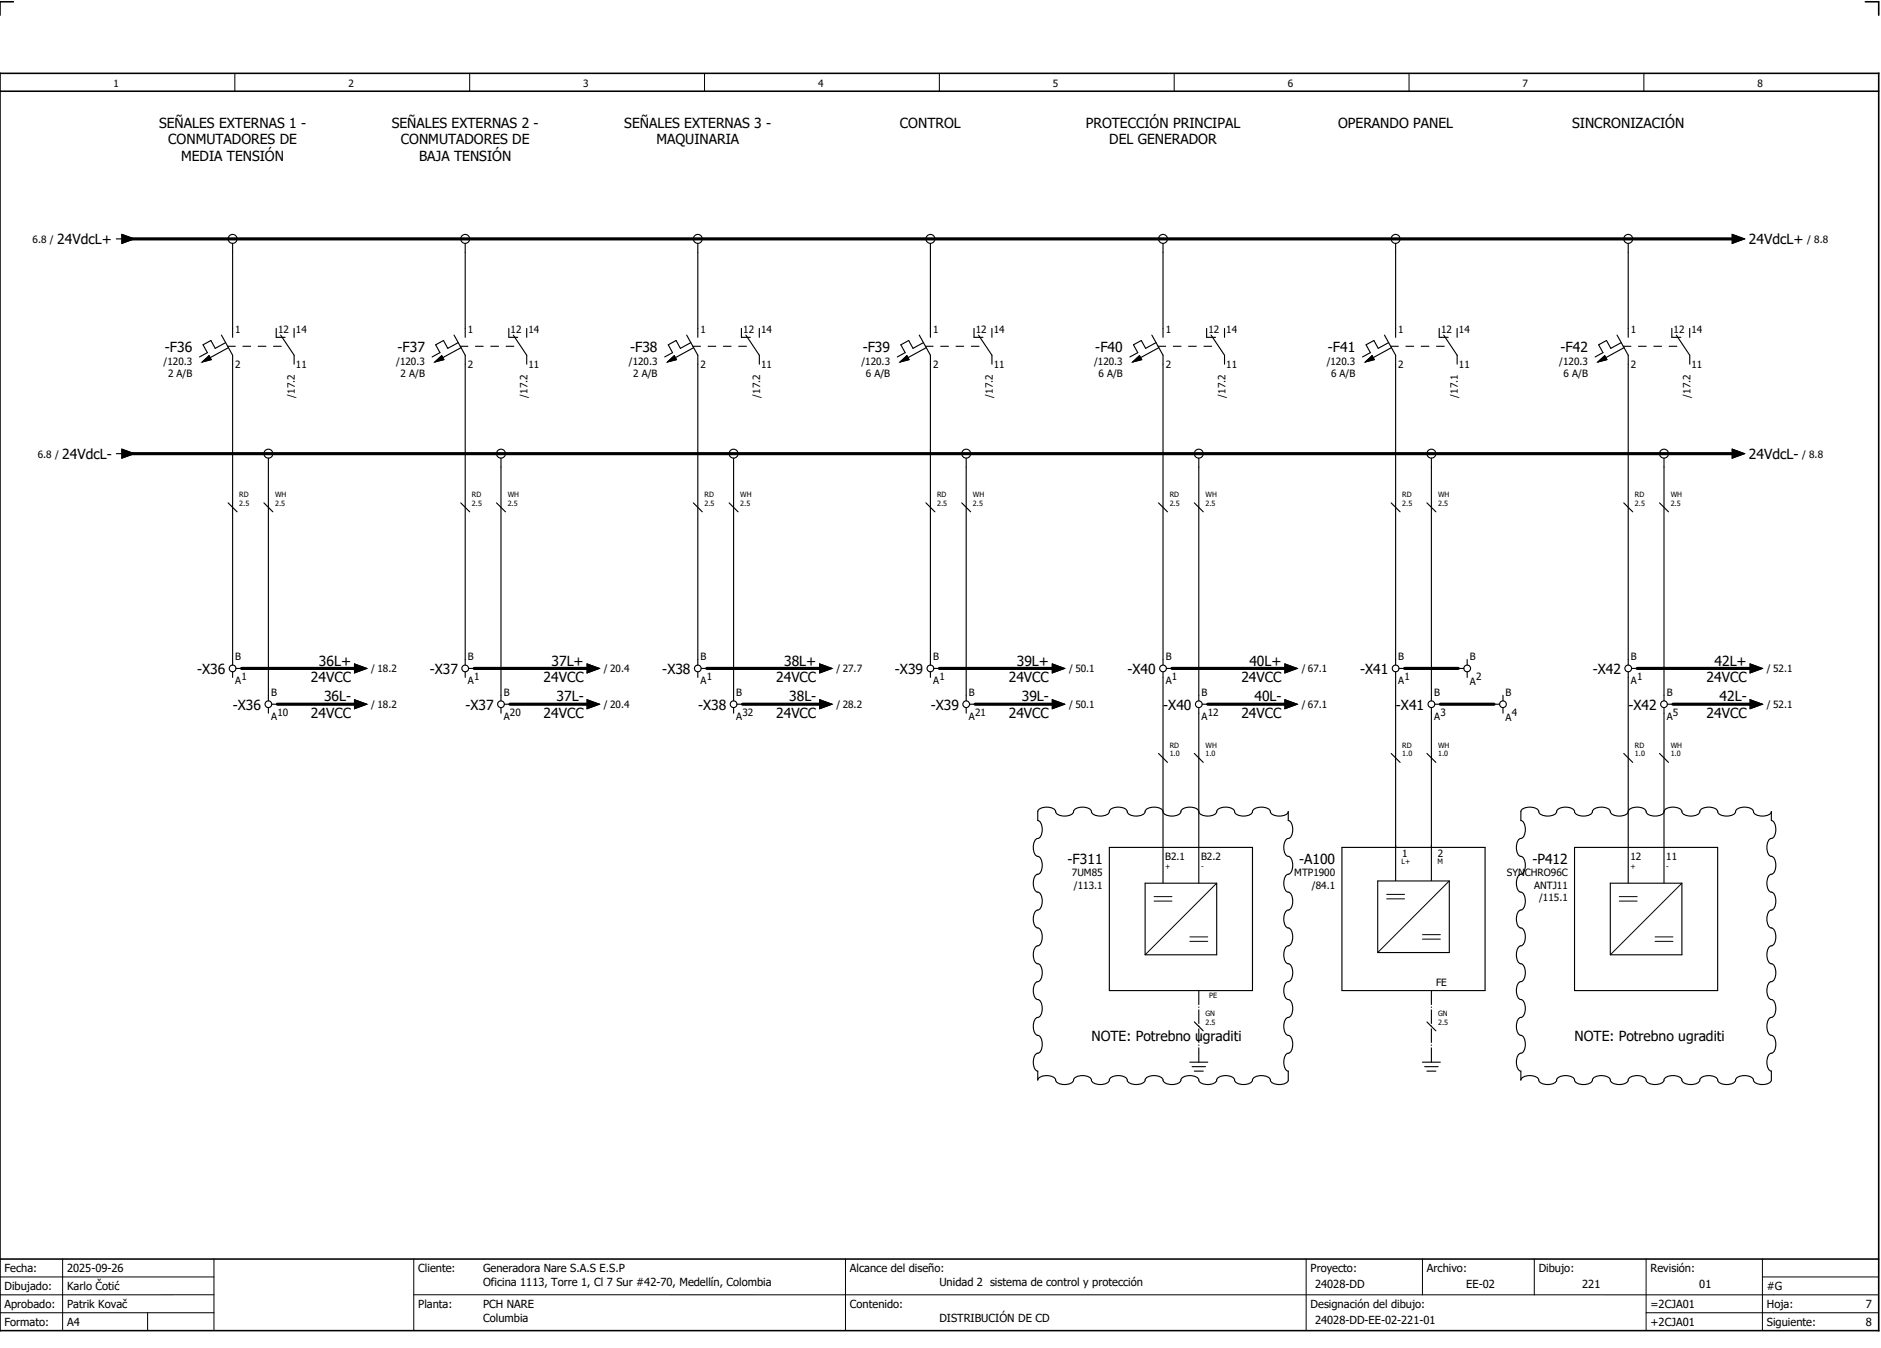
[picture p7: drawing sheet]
<svg xmlns="http://www.w3.org/2000/svg" width="421mm" height="301mm" viewBox="0 0 421 301" stroke-linecap="round" stroke-linejoin="round" font-family="sans-serif">
<path d="M0 16.4h420v281h-420zM3 .4h-3v3M417 .4h3v3M0 20.4h420M0 281.4h420" fill="none" stroke="#000" stroke-width=".35"/>
<g fill="none" stroke="#000" stroke-width=".22">
<path d="M52.5 16.4v4M105 16.4v4M157.5 16.4v4M210 16.4v4M262.5 16.4v4M315 16.4v4M367.5 16.4v4M272 197.4l-16 16M310 199.9h4M324 196.9l-16 16M376 197.4l-16 16M258 200.4h4"/>
<path d="M258 201.4h4M266 210.4h4M266 209.4h4M310 200.9h4M318 209.9h4M318 208.9h4M362 200.4h4M362 201.4h4M370 210.4h4M370 209.4h4M0 285.4h47.8M0 293.4h47.8"/>
<path d="M14 281.4v16M33 293.4v4M47.8 281.4v16M47.8 289.4h-47.8M92.5 281.4v16M92.5 289.4h327.5M189 281.4v16M292 281.4v15.8M318 281.4v8M343 281.4v8M368 281.4v15.8M368 293.4h52"/>
<path d="M394 285.4h26M394 281.4v15.8"/>
</g>
<g fill="none" stroke="#000" stroke-width=".25">
<path d="M26 53.4h1.3M27.3 52.4l2.7 1-2.7 1zM50.5 53.4h3M52 54.4v21M102.5 53.4h3M104 54.4v21M154.5 53.4h3M156 54.4v21M206.5 53.4h3M208 54.4v21M258.5 53.4h3M260 54.4v21"/>
<path d="M310.5 53.4h3M312 54.4v21M362.5 53.4h3M364 54.4v21M386 53.4h1.3M387.3 52.4l2.7 1-2.7 1zM49.5 74.9l2.5 4.5v69.2M50.4 76.6l-2.3 1.3-1-1.8-1.7 1 1 1.7-1.8 1M50.9 77.4h1.7M51.1 77.7l-4.1 2.2M54.3 77.4h1.7M57.7 77.4h1.7"/>
<path d="M61.2 77.4h1.7M61.7 73.4v2h2.1M62.7 74.9l3.1 4.5v2M65.8 73.4v2M101.5 74.9l2.5 4.5v69.2M102.4 76.6l-2.3 1.3-1-1.8-1.7 1 1 1.7-1.8 1M102.9 77.4h1.7M103.1 77.7l-4.1 2.2M106.3 77.4h1.7M109.7 77.4h1.7M113.2 77.4h1.7M113.8 73.4v2h1.9"/>
<path d="M114.8 74.9l3 4.5v2M117.8 73.4v2M153.5 74.9l2.5 4.5v69.2M154.4 76.6l-2.3 1.3-1-1.8-1.7 1 1 1.7-1.8 1M154.9 77.4h1.7M155.1 77.7l-4.1 2.2M158.3 77.4h1.7M161.7 77.4h1.7M165.2 77.4h1.7M165.8 73.4v2h2M166.7 74.9l3.1 4.5v2M169.7 73.4v2"/>
<path d="M205.5 74.9l2.5 4.5v69.2M206.4 76.6l-2.3 1.3-1-1.8-1.7 1 1 1.7-1.8 1M206.9 77.4h1.7M207.1 77.7l-4.1 2.2M210.3 77.4h1.7M213.7 77.4h1.7M217.2 77.4h1.7M217.7 73.4v2h2M218.8 74.9l3 4.5v2M221.8 73.4v2M257.5 74.9l2.5 4.5v69.2M258.4 76.6l-2.3 1.3-1-1.8-1.7 1 1 1.7-1.8 1"/>
<path d="M258.9 77.4h1.7M259.1 77.7l-4.1 2.2M262.3 77.4h1.7M265.7 77.4h1.7M269.2 77.4h1.7M269.8 73.4v2h2M270.7 74.9l3.1 4.5v2M273.7 73.4v2M309.5 74.9l2.5 4.5v2M310.4 76.6l-2.3 1.3-1-1.8-1.7 1 1 1.7-1.8 1M310.9 77.4h1.7M311.1 77.7l-4.1 2.2"/>
<path d="M314.3 77.4h1.7M317.7 77.4h1.7M321.2 77.4h1.7M321.7 73.4v2h2.1M322.8 74.9l3 4.5v2M325.8 73.4v2M361.5 74.9l2.5 4.5v69.2M362.4 76.6l-2.3 1.3-1-1.8-1.7 1 1 1.7-1.8 1M362.9 77.4h1.7M363.1 77.7l-4.1 2.2M366.3 77.4h1.7M369.7 77.4h1.7"/>
<path d="M373.2 77.4h1.7M373.8 73.4v2h2M374.7 74.9l3.1 4.5v2M377.8 73.4v2M45.2 80.9l1.5-1.4 .5 .9zM97.2 80.9l1.5-1.4 .5 .9zM149.2 80.9l1.5-1.4 .5 .9zM201.2 80.9l1.5-1.4 .5 .9zM253.2 80.9l1.5-1.4 .5 .9zM305.2 80.9l1.5-1.4 .5 .9zM312 81.4v67.2M357.2 80.9l1.5-1.4 .5 .9z"/>
<path d="M26 101.4h1.3M27.3 100.4l2.7 1-2.7 1zM51 112.4l2 2M58.5 101.4h3M59 112.4l2 2M60 102.4v54.2M103 112.4l2 2M110.5 101.4h3M111 112.4l2 2M112 102.4v54.2M155 112.4l2 2M162.5 101.4h3"/>
<path d="M163 112.4l2 2M164 102.4v54.2M207 112.4l2 2M214.5 101.4h3M215 112.4l2 2M216 102.4v54.2M259 112.4l2 2M266.5 101.4h3M267 112.4l2 2M268 102.4v54.2M311 112.4l2 2M318.5 101.4h3"/>
<path d="M319 112.4l2 2M320 102.4v54.2M363 112.4l2 2M370.5 101.4h3M371 112.4l2 2M372 102.4v54.2M386 101.4h1.3M387.3 100.4l2.7 1-2.7 1zM52 150.1v1.3M52.8 149.4h1.2M60 158.1v1.3M60.8 157.4h1.2"/>
<path d="M78 149.4h1.3M78 157.4h1.3M79.3 148.4l2.7 1-2.7 1zM79.3 156.4l2.7 1-2.7 1zM104 150.1v1.3M104.7 149.4h1.3M112 158.1v1.3M112.7 157.4h1.3M130 149.4h1.2M130 157.4h1.2M131.2 148.4l2.8 1-2.8 1zM131.2 156.4l2.8 1-2.8 1z"/>
<path d="M156 150.1v1.3M156.8 149.4h1.2M164 158.1v1.3M164.8 157.4h1.2M182 149.4h1.3M182 157.4h1.3M183.3 148.4l2.7 1-2.7 1zM183.3 156.4l2.7 1-2.7 1zM208 150.1v1.3M208.7 149.4h1.3M216 158.1v1.3M216.7 157.4h1.3"/>
<path d="M234 149.4h1.2M234 157.4h1.2M235.2 148.4l2.8 1-2.8 1zM235.2 156.4l2.8 1-2.8 1zM260 150.1v47.3M260.8 149.4h1.2M268 158.1v39.3M268.7 157.4h1.3M286 149.4h1.3M286 157.4h1.3M287.3 148.4l2.7 1-2.7 1zM287.3 156.4l2.7 1-2.7 1z"/>
<path d="M312 150.1v46.8M312.7 149.4h1.3M320 158.1v38.8M320.8 157.4h1.2M326 149.4h1.3M328 147.4v1.2M328 150.1v1.3M334 157.4h1.3M336 155.4v1.2M336 158.1v1.3M364 150.1v47.3M364.8 149.4h1.2"/>
<path d="M372 158.1v39.3M372.7 157.4h1.3M390 149.4h1.3M390 157.4h1.3M391.3 156.4l2.7 1-2.7 1zM391.3 148.4l2.7 1-2.7 1zM259 168.4l2 2M267 168.4l2 2M311 168.4l2 2M319 168.4l2 2M363 168.4l2 2M371 168.4l2 2"/>
<path d="M232.1 181.1a2.98 2.98 0 0 1 3.8 0 1.68 1.68 0 0 0 2.1 1.3 1.68 1.68 0 0 0 2.1-1.3 2.98 2.98 0 0 1 3.8 0 1.69 1.69 0 0 0 2.1 1.3 1.68 1.68 0 0 0 2.1-1.3 2.98 2.98 0 0 1 3.8 0 1.69 1.69 0 0 0 2.1 1.3 1.68 1.68 0 0 0 2.1-1.3 2.98 2.98 0 0 1 3.8 0 1.68 1.68 0 0 0 2.1 1.3 1.68 1.68 0 0 0 2.1-1.3 2.98 2.98 0 0 1 3.8 0 1.69 1.69 0 0 0 2.1 1.3 1.68 1.68 0 0 0 2.1-1.3 2.97 2.97 0 0 1 3.8 0 1.69 1.69 0 0 0 2.1 1.3 1.68 1.68 0 0 0 2.1-1.3 2.98 2.98 0 0 1 3.8 0 1.68 1.68 0 0 0 2.1 1.3 1.93 1.93 0 0 0 2-1v2l.3 .1a2.98 2.98 0 0 1 0 3.8 1.68 1.68 0 0 0-1.3 2.1 1.68 1.68 0 0 0 1.3 2.1 2.98 2.98 0 0 1 0 3.8 1.68 1.68 0 0 0-1.3 2.1 1.68 1.68 0 0 0 1.3 2.1 2.98 2.98 0 0 1 0 3.8 1.68 1.68 0 0 0-1.3 2.1 1.68 1.68 0 0 0 1.3 2.1 2.98 2.98 0 0 1 0 3.8 1.68 1.68 0 0 0-1.3 2.1 1.68 1.68 0 0 0 1.3 2.1 2.98 2.98 0 0 1 0 3.8 1.68 1.68 0 0 0-1.3 2.1 1.68 1.68 0 0 0 1.3 2.1 2.98 2.98 0 0 1 0 3.8 1.69 1.69 0 0 0-1.3 2.1 1.68 1.68 0 0 0 1.3 2.1 2.98 2.98 0 0 1 0 3.8 1.68 1.68 0 0 0-1.3 2.1 1.94 1.94 0 0 0 1 2l-.1 2.3a2.98 2.98 0 0 1-3.8 0 1.69 1.69 0 0 0-2.1-1.3 1.68 1.68 0 0 0-2.1 1.3 2.98 2.98 0 0 1-3.8 0 1.68 1.68 0 0 0-2.1-1.3 1.68 1.68 0 0 0-2.1 1.3 2.98 2.98 0 0 1-3.8 0 1.69 1.69 0 0 0-2.1-1.3 1.68 1.68 0 0 0-2.1 1.3 2.98 2.98 0 0 1-3.8 0 1.69 1.69 0 0 0-2.1-1.3 1.68 1.68 0 0 0-2.1 1.3 2.98 2.98 0 0 1-3.8 0 1.68 1.68 0 0 0-2.1-1.3 1.68 1.68 0 0 0-2.1 1.3 2.98 2.98 0 0 1-3.8 0 1.69 1.69 0 0 0-2.1-1.3 1.68 1.68 0 0 0-2.1 1.3 2.98 2.98 0 0 1-3.8 0 1.69 1.69 0 0 0-2.1-1.3 1.94 1.94 0 0 0-2 1v-2l-.3-.1a2.98 2.98 0 0 1 0-3.8 1.68 1.68 0 0 0 1.3-2.1 1.68 1.68 0 0 0-1.3-2.1 2.98 2.98 0 0 1 0-3.8 1.69 1.69 0 0 0 1.3-2.1 1.68 1.68 0 0 0-1.3-2.1 2.98 2.98 0 0 1 0-3.8 1.68 1.68 0 0 0 1.3-2.1 1.68 1.68 0 0 0-1.3-2.1 2.98 2.98 0 0 1 0-3.8 1.69 1.69 0 0 0 1.3-2.1 1.68 1.68 0 0 0-1.3-2.1 2.98 2.98 0 0 1 0-3.8 1.68 1.68 0 0 0 1.3-2.1 1.68 1.68 0 0 0-1.3-2.1 2.98 2.98 0 0 1 0-3.8 1.69 1.69 0 0 0 1.3-2.1 1.68 1.68 0 0 0-1.3-2.1 2.98 2.98 0 0 1 0-3.8 1.68 1.68 0 0 0 1.3-2.1 1.94 1.94 0 0 0-1-2zM248 189.4h32v32h-32zM256 197.4h16v16h-16zM300 189.4h32v32h-32zM308 196.9h16v16h-16zM340.1 181.1a2.97 2.97 0 0 1 3.8 0 1.69 1.69 0 0 0 2.1 1.3 1.68 1.68 0 0 0 2.1-1.3 2.98 2.98 0 0 1 3.8 0 1.68 1.68 0 0 0 2.1 1.3 1.68 1.68 0 0 0 2.1-1.3 2.98 2.98 0 0 1 3.8 0 1.69 1.69 0 0 0 2.1 1.3 1.68 1.68 0 0 0 2.1-1.3 2.98 2.98 0 0 1 3.8 0 1.69 1.69 0 0 0 2.1 1.3 1.68 1.68 0 0 0 2.1-1.3 2.98 2.98 0 0 1 3.8 0 1.68 1.68 0 0 0 2.1 1.3 1.69 1.69 0 0 0 2.1-1.3 2.98 2.98 0 0 1 3.8 0 1.69 1.69 0 0 0 2.1 1.3 1.68 1.68 0 0 0 2.1-1.3 2.98 2.98 0 0 1 3.8 0 1.68 1.68 0 0 0 2.1 1.3 1.94 1.94 0 0 0 2-1v2l.3 .1a2.98 2.98 0 0 1 0 3.8 1.68 1.68 0 0 0-1.3 2.1 1.68 1.68 0 0 0 1.3 2.1 2.98 2.98 0 0 1 0 3.8 1.68 1.68 0 0 0-1.3 2.1 1.68 1.68 0 0 0 1.3 2.1 2.98 2.98 0 0 1 0 3.8 1.68 1.68 0 0 0-1.3 2.1 1.68 1.68 0 0 0 1.3 2.1 2.98 2.98 0 0 1 0 3.8 1.68 1.68 0 0 0-1.3 2.1 1.68 1.68 0 0 0 1.3 2.1 2.98 2.98 0 0 1 0 3.8 1.68 1.68 0 0 0-1.3 2.1 1.68 1.68 0 0 0 1.3 2.1 2.98 2.98 0 0 1 0 3.8 1.68 1.68 0 0 0-1.3 2.1 1.68 1.68 0 0 0 1.3 2.1 2.98 2.98 0 0 1 0 3.8 1.68 1.68 0 0 0-1.3 2.1 1.94 1.94 0 0 0 1 2l-.1 2.3a2.98 2.98 0 0 1-3.8 0 1.68 1.68 0 0 0-2.1-1.3 1.68 1.68 0 0 0-2.1 1.3 2.98 2.98 0 0 1-3.8 0 1.69 1.69 0 0 0-2.1-1.3 1.68 1.68 0 0 0-2.1 1.3 2.98 2.98 0 0 1-3.8 0 1.68 1.68 0 0 0-2.1-1.3 1.69 1.69 0 0 0-2.1 1.3 2.98 2.98 0 0 1-3.8 0 1.69 1.69 0 0 0-2.1-1.3 1.68 1.68 0 0 0-2.1 1.3 2.98 2.98 0 0 1-3.8 0 1.69 1.69 0 0 0-2.1-1.3 1.68 1.68 0 0 0-2.1 1.3 2.97 2.97 0 0 1-3.8 0 1.68 1.68 0 0 0-2.1-1.3 1.68 1.68 0 0 0-2.1 1.3 2.98 2.98 0 0 1-3.8 0 1.68 1.68 0 0 0-2.1-1.3 1.93 1.93 0 0 0-2 1v-2l-.3-.1a2.98 2.98 0 0 1 0-3.8 1.68 1.68 0 0 0 1.3-2.1 1.68 1.68 0 0 0-1.3-2.1 2.98 2.98 0 0 1 0-3.8 1.68 1.68 0 0 0 1.3-2.1 1.68 1.68 0 0 0-1.3-2.1 2.98 2.98 0 0 1 0-3.8 1.68 1.68 0 0 0 1.3-2.1 1.68 1.68 0 0 0-1.3-2.1 2.98 2.98 0 0 1 0-3.8 1.69 1.69 0 0 0 1.3-2.1 1.68 1.68 0 0 0-1.3-2.1 2.98 2.98 0 0 1 0-3.8 1.68 1.68 0 0 0 1.3-2.1 1.68 1.68 0 0 0-1.3-2.1 2.98 2.98 0 0 1 0-3.8 1.69 1.69 0 0 0 1.3-2.1 1.68 1.68 0 0 0-1.3-2.1 2.98 2.98 0 0 1 0-3.8 1.68 1.68 0 0 0 1.3-2.1 1.94 1.94 0 0 0-1-2zM352 189.4h32v32h-32zM360 197.4h16v16h-16zM266 237.4h4M266.5 238.4h3M267 239.4h2M267 228.4l2 2"/>
<path d="M268 235.4v2M318 237.4h4M318.5 238.4h3M319 239.4h2M319 228.4l2 2M320 235.4v2"/>
<circle cx="52" cy="53.4" r="1"/>
<circle cx="104" cy="53.4" r="1"/>
<circle cx="156" cy="53.4" r="1"/>
<circle cx="208" cy="53.4" r="1"/>
<circle cx="260" cy="53.4" r="1"/>
<circle cx="312" cy="53.4" r="1"/>
<circle cx="364" cy="53.4" r="1"/>
<circle cx="60" cy="101.4" r="1"/>
<circle cx="112" cy="101.4" r="1"/>
<circle cx="164" cy="101.4" r="1"/>
<circle cx="216" cy="101.4" r="1"/>
<circle cx="268" cy="101.4" r="1"/>
<circle cx="320" cy="101.4" r="1"/>
<circle cx="372" cy="101.4" r="1"/>
<circle cx="52" cy="149.4" r=".75"/>
<circle cx="60" cy="157.4" r=".75"/>
<circle cx="104" cy="149.4" r=".75"/>
<circle cx="112" cy="157.4" r=".75"/>
<circle cx="156" cy="149.4" r=".75"/>
<circle cx="164" cy="157.4" r=".75"/>
<circle cx="208" cy="149.4" r=".75"/>
<circle cx="216" cy="157.4" r=".75"/>
<circle cx="260" cy="149.4" r=".75"/>
<circle cx="268" cy="157.4" r=".75"/>
<circle cx="312" cy="149.4" r=".75"/>
<circle cx="320" cy="157.4" r=".75"/>
<circle cx="328" cy="149.4" r=".75"/>
<circle cx="336" cy="157.4" r=".75"/>
<circle cx="364" cy="149.4" r=".75"/>
<circle cx="372" cy="157.4" r=".75"/>
</g>
<g fill="none" stroke="#000" stroke-width=".7">
<path d="M28 53.4h360M28 101.4h360M54 149.4h26M62 157.4h18M106 149.4h26M114 157.4h18M158 149.4h26M166 157.4h18M210 149.4h26M218 157.4h18M262 149.4h26M270 157.4h18"/>
<path d="M314 149.4h12M322 157.4h12M366 149.4h26M374 157.4h18"/>
</g>
<path d="M268 221.4v14M320 221.4v14" fill="none" stroke="#000" stroke-width=".25" stroke-dasharray="3.2 .4 .3 .4" stroke-linecap="butt"/>
<g fill="#000" stroke="#000" stroke-width=".22">
<path d="M27.3 52.4l2.7 1-2.7 1zM387.3 52.4l2.7 1-2.7 1zM45.2 80.9l1.5-1.4 .5 .9zM97.2 80.9l1.5-1.4 .5 .9zM149.2 80.9l1.5-1.4 .5 .9zM201.2 80.9l1.5-1.4 .5 .9zM253.2 80.9l1.5-1.4 .5 .9zM305.2 80.9l1.5-1.4 .5 .9zM357.2 80.9l1.5-1.4 .5 .9zM27.3 100.4l2.7 1-2.7 1zM387.3 100.4l2.7 1-2.7 1zM79.3 148.4l2.7 1-2.7 1z"/>
<path d="M79.3 156.4l2.7 1-2.7 1zM131.2 148.4l2.8 1-2.8 1zM131.2 156.4l2.8 1-2.8 1zM183.3 148.4l2.7 1-2.7 1zM183.3 156.4l2.7 1-2.7 1zM235.2 148.4l2.8 1-2.8 1zM235.2 156.4l2.8 1-2.8 1zM287.3 148.4l2.7 1-2.7 1zM287.3 156.4l2.7 1-2.7 1zM391.3 156.4l2.7 1-2.7 1zM391.3 148.4l2.7 1-2.7 1z"/>
</g>
<g font-size="3.1">
<text x="35.6" y="28.5">SEÑALES EXTERNAS 1 -</text>
<text x="87.6" y="28.5">SEÑALES EXTERNAS 2 -</text>
<text x="139.6" y="28.5">SEÑALES EXTERNAS 3 -</text>
<text x="201.2" y="28.5">CONTROL</text>
<text x="242.7" y="28.5">PROTECCIÓN PRINCIPAL</text>
<text x="299.1" y="28.5">OPERANDO PANEL</text>
<text x="351.5" y="28.5">SINCRONIZACIÓN</text>
<text x="37.6" y="32.3">CONMUTADORES DE</text>
<text x="89.6" y="32.3">CONMUTADORES DE</text>
<text x="146.7" y="32.3">MAQUINARIA</text>
<text x="248" y="32.3">DEL GENERADOR</text>
<text x="40.5" y="36">MEDIA TENSIÓN</text>
<text x="93.7" y="36">BAJA TENSIÓN</text>
<text x="12.8" y="54.6">24VdcL+</text>
<text x="391" y="54.6">24VdcL+</text>
<text x="36.9" y="78.6">-F36</text>
<text x="88.9" y="78.6">-F37</text>
<text x="140.9" y="78.6">-F38</text>
<text x="192.9" y="78.6">-F39</text>
<text x="244.9" y="78.6">-F40</text>
<text x="296.9" y="78.6">-F41</text>
<text x="348.9" y="78.6">-F42</text>
<text x="13.9" y="102.6">24VdcL-</text>
<text x="391" y="102.6">24VdcL-</text>
<text x="71.3" y="148.8">36L+</text>
<text x="123.3" y="148.8">37L+</text>
<text x="175.3" y="148.8">38L+</text>
<text x="227.3" y="148.8">39L+</text>
<text x="279.3" y="148.8">40L+</text>
<text x="383.3" y="148.8">42L+</text>
<text x="44.1" y="150.7">-X36</text>
<text x="69.5" y="152.5">24VCC</text>
<text x="96.1" y="150.7">-X37</text>
<text x="121.5" y="152.5">24VCC</text>
<text x="148.1" y="150.7">-X38</text>
<text x="173.5" y="152.5">24VCC</text>
<text x="200.1" y="150.7">-X39</text>
<text x="225.5" y="152.5">24VCC</text>
<text x="252.1" y="150.7">-X40</text>
<text x="277.5" y="152.5">24VCC</text>
<text x="304.1" y="150.7">-X41</text>
<text x="356.1" y="150.7">-X42</text>
<text x="381.5" y="152.5">24VCC</text>
<text x="52.1" y="158.7">-X36</text>
<text x="69.5" y="160.5">24VCC</text>
<text x="72.4" y="156.8">36L-</text>
<text x="104.1" y="158.7">-X37</text>
<text x="121.5" y="160.5">24VCC</text>
<text x="124.4" y="156.8">37L-</text>
<text x="156.1" y="158.7">-X38</text>
<text x="173.5" y="160.5">24VCC</text>
<text x="176.4" y="156.8">38L-</text>
<text x="208.1" y="158.7">-X39</text>
<text x="225.5" y="160.5">24VCC</text>
<text x="228.4" y="156.8">39L-</text>
<text x="260.1" y="158.7">-X40</text>
<text x="277.5" y="160.5">24VCC</text>
<text x="280.4" y="156.8">40L-</text>
<text x="312.1" y="158.7">-X41</text>
<text x="364.1" y="158.7">-X42</text>
<text x="381.5" y="160.5">24VCC</text>
<text x="384.4" y="156.8">42L-</text>
<text x="238.7" y="193">-F311</text>
<text x="290.4" y="193">-A100</text>
<text x="342.6" y="193">-P412</text>
<text x="244" y="232.8">NOTE: Potrebno ugraditi</text>
<text x="352" y="232.8">NOTE: Potrebno ugraditi</text>
</g>
<g font-size="2.5">
<text x="1" y="284.4">Fecha:</text>
<text x="15" y="284.4">2025-09-26</text>
<text x="93.5" y="284.4">Cliente:</text>
<text x="108" y="284.4">Generadora Nare S.A.S E.S.P</text>
<text x="108" y="287.4">Oficina 1113, Torre 1, Cl 7 Sur #42-70, Medellín, Colombia</text>
<text x="190" y="284.4">Alcance del diseño:</text>
<text x="210" y="287.4">Unidad 2 sistema de control y protección</text>
<text x="293" y="284.4">Proyecto:</text>
<text x="294" y="287.9">24028-DD</text>
<text x="319" y="284.4">Archivo:</text>
<text x="327.8" y="287.9">EE-02</text>
<text x="344" y="284.4">Dibujo:</text>
<text x="353.7" y="287.9">221</text>
<text x="369" y="284.4">Revisión:</text>
<text x="379.9" y="287.9">01</text>
<text x="1" y="288.4">Dibujado:</text>
<text x="1" y="292.4">Aprobado:</text>
<text x="15" y="288.4">Karlo Čotić</text>
<text x="15" y="292.4">Patrik Kovač</text>
<text x="93.5" y="292.4">Planta:</text>
<text x="108" y="292.4">PCH NARE</text>
<text x="190" y="292.4">Contenido:</text>
<text x="293" y="292.4">Designación del dibujo:</text>
<text x="369" y="292.4">=2CJA01</text>
<text x="395" y="292.4">Hoja:</text>
<text x="395" y="288.4">#G</text>
<text x="417.1" y="292.4">7</text>
<text x="1" y="296.4">Formato:</text>
<text x="15" y="296.4">A4</text>
<text x="108" y="295.4">Columbia</text>
<text x="210" y="295.4">DISTRIBUCIÓN DE CD</text>
<text x="294" y="295.9">24028-DD-EE-02-221-01</text>
<text x="369" y="296.4">+2CJA01</text>
<text x="395" y="296.4">Siguiente:</text>
<text x="417.1" y="296.4">8</text>
</g>
<g font-size="2.2">
<text x="25.4" y="19.4">1</text>
<text x="77.9" y="19.4">2</text>
<text x="130.4" y="19.4">3</text>
<text x="182.9" y="19.4">4</text>
<text x="235.4" y="19.4">5</text>
<text x="287.9" y="19.4">6</text>
<text x="340.4" y="19.4">7</text>
<text x="392.9" y="19.4">8</text>
<text x="7.3" y="54.3">6.8 /</text>
<text x="404" y="54.3">/ 8.8</text>
<text x="52.6" y="74.3">1</text>
<text x="62.1" y="74.3">12</text>
<text x="66.2" y="74.3">14</text>
<text x="104.6" y="74.3">1</text>
<text x="114.2" y="74.3">12</text>
<text x="118.1" y="74.3">14</text>
<text x="156.6" y="74.3">1</text>
<text x="166.1" y="74.3">12</text>
<text x="170.2" y="74.3">14</text>
<text x="208.6" y="74.3">1</text>
<text x="218.2" y="74.3">12</text>
<text x="222.2" y="74.3">14</text>
<text x="260.6" y="74.3">1</text>
<text x="270.2" y="74.3">12</text>
<text x="274.1" y="74.3">14</text>
<text x="312.6" y="74.3">1</text>
<text x="322.1" y="74.3">12</text>
<text x="326.2" y="74.3">14</text>
<text x="364.6" y="74.3">1</text>
<text x="374.1" y="74.3">12</text>
<text x="378.1" y="74.3">14</text>
<text x="36.6" y="81.5">/120.3</text>
<text x="52.6" y="82.2">2</text>
<text x="66.2" y="82.2">11</text>
<text x="88.6" y="81.5">/120.3</text>
<text x="104.6" y="82.2">2</text>
<text x="118.1" y="82.2">11</text>
<text x="140.6" y="81.5">/120.3</text>
<text x="156.6" y="82.2">2</text>
<text x="170.2" y="82.2">11</text>
<text x="192.6" y="81.5">/120.3</text>
<text x="208.6" y="82.2">2</text>
<text x="222.2" y="82.2">11</text>
<text x="244.6" y="81.5">/120.3</text>
<text x="260.6" y="82.2">2</text>
<text x="274.1" y="82.2">11</text>
<text x="296.6" y="81.5">/120.3</text>
<text x="312.6" y="82.2">2</text>
<text x="326.2" y="82.2">11</text>
<text x="348.6" y="81.5">/120.3</text>
<text x="364.6" y="82.2">2</text>
<text x="378.1" y="82.2">11</text>
<text x="37.6" y="84.2">2 A/B</text>
<text x="65.9" y="88.9" transform="rotate(-90 65.9 88.9)">/17.2</text>
<text x="89.6" y="84.2">2 A/B</text>
<text x="117.9" y="88.9" transform="rotate(-90 117.9 88.9)">/17.2</text>
<text x="141.6" y="84.2">2 A/B</text>
<text x="169.9" y="88.9" transform="rotate(-90 169.9 88.9)">/17.2</text>
<text x="193.6" y="84.2">6 A/B</text>
<text x="221.9" y="88.9" transform="rotate(-90 221.9 88.9)">/17.2</text>
<text x="245.6" y="84.2">6 A/B</text>
<text x="273.9" y="88.9" transform="rotate(-90 273.9 88.9)">/17.2</text>
<text x="297.6" y="84.2">6 A/B</text>
<text x="325.9" y="88.9" transform="rotate(-90 325.9 88.9)">/17.1</text>
<text x="349.6" y="84.2">6 A/B</text>
<text x="377.9" y="88.9" transform="rotate(-90 377.9 88.9)">/17.2</text>
<text x="8.4" y="102.3">6.8 /</text>
<text x="402.9" y="102.3">/ 8.8</text>
<text x="52.6" y="147.5">B</text>
<text x="104.6" y="147.5">B</text>
<text x="156.6" y="147.5">B</text>
<text x="208.6" y="147.5">B</text>
<text x="260.6" y="147.5">B</text>
<text x="312.6" y="147.5">B</text>
<text x="328.6" y="147.5">B</text>
<text x="364.6" y="147.5">B</text>
<text x="52.6" y="152.9">A</text>
<text x="54" y="152">1</text>
<text x="60.6" y="155.5">B</text>
<text x="83" y="150.3">/ 18.2</text>
<text x="104.6" y="152.9">A</text>
<text x="106" y="152">1</text>
<text x="112.6" y="155.5">B</text>
<text x="135" y="150.3">/ 20.4</text>
<text x="156.6" y="152.9">A</text>
<text x="158" y="152">1</text>
<text x="164.6" y="155.5">B</text>
<text x="187" y="150.3">/ 27.7</text>
<text x="208.6" y="152.9">A</text>
<text x="210" y="152">1</text>
<text x="216.6" y="155.5">B</text>
<text x="239" y="150.3">/ 50.1</text>
<text x="260.6" y="152.9">A</text>
<text x="262" y="152">1</text>
<text x="268.6" y="155.5">B</text>
<text x="291" y="150.3">/ 67.1</text>
<text x="312.6" y="152.9">A</text>
<text x="314" y="152">1</text>
<text x="320.6" y="155.5">B</text>
<text x="328.6" y="153">A</text>
<text x="330" y="152">2</text>
<text x="336.6" y="155.5">B</text>
<text x="364.6" y="152.9">A</text>
<text x="366" y="152">1</text>
<text x="372.6" y="155.5">B</text>
<text x="395" y="150.3">/ 52.1</text>
<text x="60.6" y="160.9">A</text>
<text x="62" y="160">10</text>
<text x="83" y="158.3">/ 18.2</text>
<text x="112.6" y="160.9">A</text>
<text x="114" y="160">20</text>
<text x="135" y="158.3">/ 20.4</text>
<text x="164.6" y="160.9">A</text>
<text x="166" y="160">32</text>
<text x="187" y="158.3">/ 28.2</text>
<text x="216.6" y="160.9">A</text>
<text x="218" y="160">21</text>
<text x="239" y="158.3">/ 50.1</text>
<text x="268.6" y="160.9">A</text>
<text x="270" y="160">12</text>
<text x="291" y="158.3">/ 67.1</text>
<text x="320.6" y="160.9">A</text>
<text x="322" y="160">3</text>
<text x="336.6" y="161">A</text>
<text x="338" y="160">4</text>
<text x="372.6" y="160.9">A</text>
<text x="374" y="160">5</text>
<text x="395" y="158.3">/ 52.1</text>
<text x="313.5" y="191.5">1</text>
<text x="321.5" y="191.5">2</text>
<text x="239.6" y="195.9">7UM85</text>
<text x="260.5" y="192.1">B2.1</text>
<text x="268.5" y="192.1">B2.2</text>
<text x="289.4" y="195.9">MTP1900</text>
<text x="336.9" y="195.9">SYNCHRO96C</text>
<text x="364.5" y="192.1">12</text>
<text x="372.5" y="192.1">11</text>
<text x="240.1" y="198.6">/113.1</text>
<text x="293.3" y="198.6">/84.1</text>
<text x="343" y="198.6">ANTJ11</text>
<text x="344.1" y="201.3">/115.1</text>
<text x="321" y="220.4">FE</text>
</g>
<g font-size="1.6">
<text x="53.5" y="113.1">2.5</text>
<text x="53.5" y="111.1">RD</text>
<text x="61.5" y="113.1">2.5</text>
<text x="61.5" y="111.1">WH</text>
<text x="105.5" y="113.1">2.5</text>
<text x="105.5" y="111.1">RD</text>
<text x="113.5" y="113.1">2.5</text>
<text x="113.5" y="111.1">WH</text>
<text x="157.5" y="113.1">2.5</text>
<text x="157.5" y="111.1">RD</text>
<text x="165.5" y="113.1">2.5</text>
<text x="165.5" y="111.1">WH</text>
<text x="209.5" y="113.1">2.5</text>
<text x="209.5" y="111.1">RD</text>
<text x="217.5" y="113.1">2.5</text>
<text x="217.5" y="111.1">WH</text>
<text x="261.5" y="113.1">2.5</text>
<text x="261.5" y="111.1">RD</text>
<text x="269.5" y="113.1">2.5</text>
<text x="269.5" y="111.1">WH</text>
<text x="313.5" y="113.1">2.5</text>
<text x="313.5" y="111.1">RD</text>
<text x="321.5" y="113.1">2.5</text>
<text x="321.5" y="111.1">WH</text>
<text x="365.5" y="113.1">2.5</text>
<text x="365.5" y="111.1">RD</text>
<text x="373.5" y="113.1">2.5</text>
<text x="373.5" y="111.1">WH</text>
<text x="261.5" y="167.1">RD</text>
<text x="269.5" y="167.1">WH</text>
<text x="313.5" y="167.1">RD</text>
<text x="321.5" y="167.1">WH</text>
<text x="365.5" y="167.1">RD</text>
<text x="373.5" y="167.1">WH</text>
<text x="261.5" y="169.1">1.0</text>
<text x="269.5" y="169.1">1.0</text>
<text x="313.5" y="169.1">1.0</text>
<text x="321.5" y="169.1">1.0</text>
<text x="365.5" y="169.1">1.0</text>
<text x="373.5" y="169.1">1.0</text>
<text x="260.5" y="194.2">+</text>
<text x="268.5" y="194.2">-</text>
<text x="313.3" y="193.1">L+</text>
<text x="321.3" y="193.1">M</text>
<text x="364.5" y="194.2">+</text>
<text x="372.5" y="194.2">-</text>
<text x="269.5" y="227.1">GN</text>
<text x="270.3" y="223.1">PE</text>
<text x="321.5" y="227.1">GN</text>
<text x="269.5" y="229.1">2.5</text>
<text x="321.5" y="229.1">2.5</text>
</g>
</svg>
